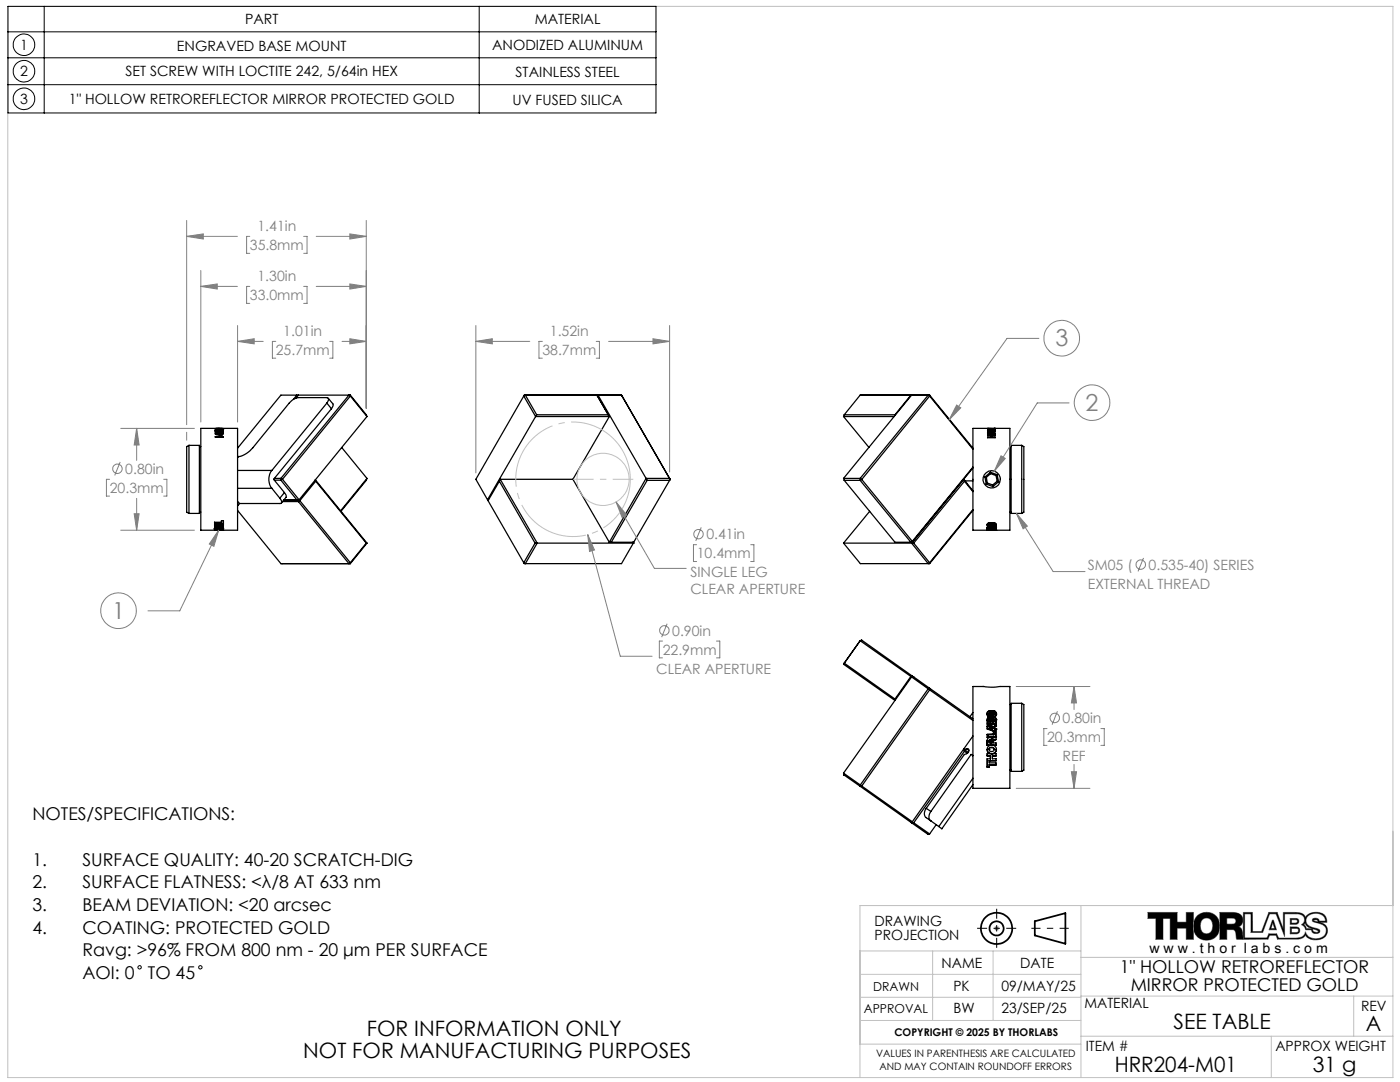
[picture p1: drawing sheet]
<svg xmlns="http://www.w3.org/2000/svg" width="279mm" height="216mm" viewBox="0 0 279 216" stroke-linecap="round" stroke-linejoin="round" font-family="sans-serif">
<g fill="none" stroke="#000" stroke-width=".25">
<path d="M59.2 78.8l-.6 .9M59.5 78.8l-.4 .6M65.5 79.5l1 1.1v.4l-.4 .6M69.9 78.8h-13.8l-8.7 10.6M69.9 79l-13.5 16.6M69.9 79l-.3-.2-13.5 16.7M69.9 79l3.3 4.1M69.9 78.8v.2M69.9 78.8l3.2 4 .1 .3M104.5 79l2.4 4.1M104.5 79l.3-.2 2.3 4M104.5 79l-9.5 16.6 2.3 4.1"/>
<path d="M119.1 78.8h-14.5l-.1 .2M119.1 78.8l2.5 4.3M119.1 78.8l.1 .2 .1-.2M119.3 78.8h.1M119.3 78.8h4.7M119.3 78.8l9.6 16.7M124 78.8l9.7 16.9M124 78.8l.1 .2M181.9 78.9l-.1-.1-3.2 4M181.9 78.8l-13.6 16.7M185.5 78.8h-13.8l-3.2 4M185.5 79l-.3-.2-13.5 16.7"/>
<path d="M185.5 79l-13.5 16.7M185.5 79l8.7 10.6M185.5 78.8v.2M185.5 78.8l8.7 10.6M37.7 88.9v13.5M37.7 88.9l-.4 .2v13.1l.4 .2M37.7 88.9h2.1v13.5h-2.1M39.8 89.1h.3M43 85.5v.1M43 85.5h.4M43.1 86.4l-.1 .2M43.1 86.4h.1"/>
<path d="M43.1 86.5l.6 .2M43.1 86.5l.3-.1 .9 .1M43.2 86h.3M43.2 86h.1M43.4 85.6h.2v.2h-.2v-.2M43.4 85.5v.1M43.4 85.7h.2M43.5 86l1 .1M43.5 86h.1M43.6 85.6h.1M43.6 85.5h-.2M43.6 85.5h.1"/>
<path d="M43.6 85.5l.9 .1M43.6 85.5v.1M43.6 85.5h.5M43.7 86.4h-.6M43.7 86.4l.8 .1a1.24 1.24 0 0 1-1.5 0l.1-.1M43.7 86.4l.8 .2M43.7 86.4h.1M43.7 86.7h.1M44.1 85.5v.1M44.1 87l.4 .2h-1.5v-.1h1.2M44.1 87h.1M44.1 87h-.1l.2 .1"/>
<path d="M44.2 87.1h.1M44.3 85.9l-1.3-.1h1.5l-1.3 .2M44.3 85.9l-1.3 .1 1.3 .2M44.3 86.2h.1M44.3 85.9h.1M44.3 85.5h-1.2h1.2M44.3 86.5l-.6 .2M44.5 85.6h.1M44.5 86.1v.2h-1.5l1.3-.1M47.4 91l.2 .1M47.4 97.4h6.9M47.4 93.9h6.9"/>
<path d="M47.6 91.1l-.2 .2M54.3 93.9a2.91 2.91 0 0 0 0 3.5M54.3 97.4l1.5 2M54.8 95.5h1.3M54.8 95.8h1.3M55.8 99.4l.4 .6v.3l-.2 .2h-8.2M56.1 95.5v.3M56.1 95.5l.3 .1M56.1 95.8l3.1 3.9M56.4 95.6l-.3 .2M56.4 95.6l3.3 4.1M56.7 99.7h3"/>
<path d="M56.8 98.3l.2 .4 .1 .5-.9 1.2M56.8 98.3l-1 1.1M59.8 99.9l10.1 12.4M59.8 99.9l-.3-.2v.4M59.8 99.9l-.3 .2M62.9 95.8l.1 .2M62.9 95.7l10.3 12.7M63 96l-3.2 3.9M63 96l10.1 12.4M65.2 80.4l.4-.7-.4-.4h-5.7a2.83 2.83 0 0 0-1.8 1.1l-7.3 9a4.9 4.9 0 0 1-2.8 1.7M65.2 80.4l.9 1.2M65.2 80.4l-10.9 13.5"/>
<path d="M66.1 81.6l-11.5 14 2.2 2.7M68.2 89.3l5 6.2M73.2 83.1l-13.5 16.6M73.2 95.5l-5.2 6.4M73.2 95.5l-.1 .3-5 6.2M97.3 99.7h.2M99.7 96l7.1 12.4M99.7 96l-2.3 3.9 7.1 12.4M99.8 95.6l7.4 12.8-2.4 4.1-.3-.2M99.8 95.6l-.1 .4M99.8 95.6h14.5M106.9 83.1h14.7"/>
<path d="M106.9 83.1l-9.6 16.6M107.1 82.8h14.3l.2 .3M107.1 82.8l-.2 .3M121.6 83.1l-7.3 12.5 7.3 12.6M128.9 95.5h4.7M128.9 95.5l.3 .3M128.9 95.5l-7.3 12.7M129.2 95.8h4.4M129.2 95.8l-7.2 12.4M133.6 95.8l-7.1 12.4h-4.9M133.6 95.5v.3M133.6 95.5l.1 .2"/>
<path d="M133.7 95.7l-.1 .1M168.3 83.1h10.2M168.3 83.1l5.1 6.2M168.3 95.5h3.4M168.3 95.5l.2 .3M168.5 82.8l-.2 .3M168.5 82.8h10.1M168.5 95.8h3.2M168.5 95.8l10.1 12.4h3.5v-.2M171.7 95.5l.3 .2M171.7 95.5v.3M171.7 95.8l10.1 12.4 .3-.2"/>
<path d="M172 95.7l-.3 .1M172 95.7l10.1 12.3M178.6 82.8v.1M192.5 96l-10.1 12.4M192.5 96l-.2-.4 1.9 2.3M192.5 96l1.7 2.1M192.5 96h1.7M194.2 93.2l-12.1 14.8M194.2 93.4l-12.3 15 3.3 4.1 .3-.2M196.6 95.2l.2 1.4M196.6 95.2h.2M196.8 96.6l1.4 .5"/>
<path d="M196.8 95.2l.2 1.2M197 96.4l-.2 .2M197 96.4l1.1 .4M197.1 85.5h-2.9v20.3h7.3v-20.3h-2.9M197.1 85.8v.2h1.5l-.7-.1M197.1 85.6l.4 .1M197.1 85.5h.2M197.1 85.5h.8M197.3 85.6l.2 .1M197.3 86.5v-.1a.26 .26 0 0 1 .2-.2 .26 .26 0 0 1 .3 .1v.2M197.3 85.9h.1M197.3 85.6h.1"/>
<path d="M197.3 85.5h1.2zM197.3 86.5h.5M197.3 85.9h.5M197.5 86.1l.4 .2M197.5 86.1l-.4 .1v.4h1.5v-.1h-.7M197.5 85.7l.4 .1M197.5 85.7l-.4 .1M197.5 85.5l.7 .1M197.5 85.5l-.4 .1M197.5 85.5l-.2 .1M197.5 85.5l1.1 .2M197.5 86.1l-.4 .2"/>
<path d="M197.5 86.1h.1M197.5 85.7l.2 .1 .1 .1M197.5 85.7l-.2 .1v.1M197.5 85.5h.1M197.5 85.7h.1M197.7 94.2v.3M197.7 94.2l1.3 .5M197.7 94.2l-1.1 1M197.7 94.5l1.1 .4M197.7 94.5l-.9 .7M197.7 87.2v-.3h-.6v-.2h1.5v.2h-.7v.3M197.7 87.2h-.6v.1h1.5v-.1h-.7"/>
<path d="M197.7 87.2h.1M197.8 85.9h.1M197.9 85.5h.7h-.1M197.9 87.2h.1M197.9 86.3h.1M197.9 85.8h.1M197.9 85.8v.1M197.9 85.9h.1M197.9 86.5h.7M198 86.2h.1M198 85.8h.1M198 86.2l-.1 .1"/>
<path d="M198 85.8h-.1M198.1 96.8l.1 .3M198.2 85.6h.1M198.2 85.6h.2M198.2 86.1h.4l-.6 .2-.1 .2M198.2 85.7h.1M198.2 86.1l-.2 .1M198.2 85.7l-.2 .1M198.2 86.1v.1M198.4 85.6h.1M198.6 85.7l-.7 .1M198.6 85.5h-.2l.2 .1"/>
<path d="M198.6 85.7h-.4M198.8 94.9l.2 1.1M199 96l-.9 .8M199 96l.3 .1M199 94.7l-.2 .2M199 94.7l.3 1.4M199.3 96.1l-1.1 1M201.5 89.1h.3M203.9 88.9v13.5M203.9 88.9l.4 .2v13.1l-.4 .2M203.9 88.9h-2.1v13.5h2.1M39.8 102.2h.3"/>
<path d="M42.8 105.8h-2.7v-20.3h7.3v20.3h-4.5M42.8 104.4v-.2h1.4v-.3h.4v1h-.6M42.8 105.8h.7M42.8 105.8h.1M42.8 104.4h.1M42.8 104.9h.1M42.8 105.3h.1M42.8 104.9h.8M42.8 104.4h1.4M42.8 105.7l.7 .1M42.9 105.8h.1M43.2 105.5h.1"/>
<path d="M43.2 105.5l.3 .1 .7-.1M43.2 105.8h.4M43.2 105.8h.1M43.3 105.8h.3M43.5 105.8l-.7-.1h1.8v.1h-.5M43.6 104.9h.1M43.6 104.9v.2h-.8v.2M43.6 105.8h.1M43.6 105.8h.5M43.6 105.8h.4M43.7 105.3h.6l.3 .2-.9 .2M43.7 105.3h.1"/>
<path d="M43.7 105.3l-.9 .2 .9 .2M43.7 105.7h.1M43.7 105.4l.5 .1M43.7 105.4l-.5 .1M43.7 105.4h.1M43.8 105.7l.4 .1zM43.8 105.8h.4M44 104.9h.1M44 104.9v.2h.6v.2h-1.8M44.1 105.8h.1M44.2 104.4h.1M44.2 104.7h.1"/>
<path d="M44.2 104.4v.3M44.2 104.7h-1.4v.2M44.2 105.5h.1M44.6 105.8h-.5M47.4 101.8l8.7 10.7h13.8M47.4 100l.4 .5M47.4 100.8l.1 .1M47.5 100.9h-.1M47.8 100.5l-.3 .4M56.4 100.1h3.1M59.5 100.1l10.1 12.4 .3-.2M69.9 112.3v.2"/>
<path d="M73.1 108.4h.1M73.1 108.4l-3.2 3.9M73.2 108.4l-3.3 4.1M106.8 108.4h19.6M106.8 108.4l-2.3 3.9M126.3 108.2l.1 .2M126.4 108.4h.1M126.4 108.4l-2.4 4.1h-19.4l-.1-.2M168.3 108.4h14.1M168.3 108.4l3.4 4.1h13.8M173.6 102l-5.3 6.4M182.4 108.4l3.1 3.9"/>
<path d="M185.5 112.3v.2M194.2 101.7l-8.7 10.6M194.2 101.8l-8.7 10.7M197 105.8h.1M197 104.7l.3 .3M197 105.7h.1M197 105.7l1.3 .1M197 105.7h.5M197 105.4h1.6l-1.5 .2M197.1 105.8h.1M197.1 105.6v.1M197.3 105l-.2 .1-.1 .4h1.1"/>
<path d="M197.3 105h.1M197.4 104.7l.1 .1M197.4 105.2h.3v.1h-.4zM197.4 105.2v.1M197.5 104.7h.1M197.5 105l.3 .1M197.5 105l-.4 .1v.3M197.5 105l-.4 .2M197.5 105.6h.6zM197.5 105.6h.1M197.5 105h.1M197.5 104.8h.1"/>
<path d="M197.6 104.6h.1M197.6 104.6l-.1 .1M197.6 105.2h-.2M197.6 105.2h.1M197.6 104.4l-.4 .1-.1 .2M197.6 104.4h-.3l-.2 .3M197.6 104.4v.2l-.2 .1M197.7 104.6a.72 .72 0 0 1 1.1 .1M197.7 104.6h.1M197.7 104.6v-.3l-.3 .1a.32 .32 0 0 0-.4 .2 .32 .32 0 0 0 .3 .4M197.7 105h.1M197.7 105.2v.1"/>
<path d="M197.7 105.6h.1M197.7 104.6l-.2 .2M197.8 105.1h.1M197.9 105.2l.4-.1 .1 .2h-.5zM198 105.2h.1M198 105.2v.1M198 104.8l-.3 .2M198 104.8h.1M198 105.6h-.3M198 105.6h.1M198.1 104.8h.1M198.1 105h-.4"/>
<path d="M198.1 105h.1M198.1 104.8v.2M198.1 104.8h-.1M198.1 105.5l-1.1 .1v.1M198.1 105.4v.1M198.2 105l-.4 .1M198.2 104.8h.1M198.2 105.1l-.2 .1M198.2 105.1l.1 .1M198.2 105.2h-.2M198.2 105.2h.1M198.2 104.8v.2"/>
<path d="M198.2 105.1v.1M198.2 104.4h.3l.3 .3M198.2 104.4l-.5 .2M198.2 104.4l.4 .1 .2 .2M198.2 104.4h.1M198.3 104.6h.1M198.3 104.6l-.2 .2M198.3 104.6v.2h-.2M198.3 105.7h.1M198.3 105.8h.1M198.3 105.7v.1M198.3 105.2h.1"/>
<path d="M198.3 105.2v.1M198.3 105l.4 .2M198.4 104.7l-.2 .1M198.4 104.7l-.2-.1a.67 .67 0 0 1-1.1 .1M198.4 105.7h.1M198.4 105.4l-1.3 .2M198.4 105.7h.3M198.5 105l.3 .2v.4h-.3l.3 .1-.1 .1M198.5 105h.1M198.7 105.2h.1M198.7 105.7h.1M198.7 105.8h.1"/>
<path d="M198.7 105.2v.4l-.3 .1M198.7 105.7v.1M198.8 104.7l-.5 .3 .4 .2M198.8 104.7l-.3 .3M201.5 102.2h.3M168.3 132.5l10.3 7.3M168.3 132.5l.2-.2 10.1 7.2M171.7 127.8h.1M171.7 127.8l-3.4 4.7M171.7 127.8l10.1 7.2M171.7 127.8l.3-.1 10.1 7.2M178.6 139.5l.1 .2"/>
<path d="M181.8 135l-3.2 4.5M181.8 135l.1 .1M181.9 135.1l-13.6 19.2M181.9 135.1l3.3 2.3M181.9 135.1h.5M182.1 134.9v.2M182.1 134.9l-.3 .1M182.1 134.9l.3 .2M182.4 135.1l3.1 2.2M185.2 137.4l-13.5 19.2M185.2 137.4l.3 .3M185.5 137.3v.4"/>
<path d="M185.5 137.3l8.7 6.1M185.5 137.7l-13.5 19.1M185.5 137.3l-.3 .1M185.5 137.7l8.7 6.1M194.2 137l3.5 .1 3.8-.1v20.3h-7.3zM168.3 154.3l3.4 2.3M168.3 154.3l.2 .4M168.4 154.5l-.1 .1 .2 .1M168.5 154.7l3.2 2.2M171.7 156.6v.3M171.7 156.6l.3 .2M171.7 156.9l10.1 7.2"/>
<path d="M172 156.8l-.3 .1M172 156.8l10.1 7.2M192.5 149.9l-10.1 14.3M192.5 149.9l-.2-.4 1 .6M192.5 149.9l.5 .4M192.9 149.4a.49 .49 0 0 1 .5 .5 .49 .49 0 0 1-.5 .5l-.5 .2-7.5 10.7M192.9 149.4l-.5 .2M192.9 149.4l.5 .3M194.1 150.8l-.3-.3-8 11.4M194.1 150.8h.1M194.2 156.6l-6.2 8.8-.6-.5M194.2 146.9l-12.1 17.1"/>
<path d="M194.2 142.2l-.6 .8M194.2 150.7l-.1 .1M194.2 155.3l-6.8 9.6M197 148.7h.1M197 147.8h.1M197 143.8h.1M197 143.8v.7h1.1M197 147.8v.9M197 151.4v1.7M197 153.1h.1M197.1 142.5l.1-.4 .4-.2v.4h-.2v.3h.2a.58 .58 0 0 1 .5-.7 .58 .58 0 0 1 .7 .6M197.1 142.5l.1 .5 .4 .1"/>
<path d="M197.1 142.5h.1M197.1 147h.1M197.1 146.6h.1M197.1 145.4h.1M197.1 144.4h.1M197.1 143.7h.1M197.1 143.7v.7M197.1 144.4h1.5l-1.5 .6v.4M197.1 146.6v.4M197.1 147h1.6M197.1 145.4l1.2 .4M197.3 143.1l-.2 .3-.1 .4"/>
<path d="M197.3 143.1h.1M197.4 143.6a.29 .29 0 0 1 .4 .1 .29 .29 0 0 1-.1 .3h-.4zM197.4 147.8h.1M197.4 149.5a.54 .54 0 0 0 .5 .5 .54 .54 0 0 0 .5-.5M197.4 149.5h.1M197.4 147.8v.4h.4M197.4 151.8h1.4v-.4h-.8v-.6h.8v-.4h-1.8v.4h.7v.6h-.7v1.7M197.4 151.8h.1M197.4 151.8v.4h1.4v.4h-1.4v.5h-.4M197.4 144a.16 .16 0 0 1 0-.3 .16 .16 0 0 1 .3 0v.3M197.4 144h.1M197.4 144h.3"/>
<path d="M197.5 142.5h.1M197.5 145.1l.6-.1v.4zM197.5 142.5v.1M197.5 142.6h.1M197.6 147.6l-.2 .2M197.6 147.6l.2 .2M197.6 147.6h.1M197.6 143.5l-.3 .2M197.6 143.5l.1 .2M197.6 143.5h.1M197.6 143.1h.1M197.6 142.4l-.1 .2"/>
<path d="M197.6 142.4l-.1 .1M197.6 142.4h.1M197.7 142.3h.1M197.7 142.3v-.4a.67 .67 0 0 0-.7 .4 .67 .67 0 0 0 .3 .8M197.7 143.1l.1 .1M197.7 145.2h.1M197.7 145.2l.3-.1v.2M197.7 144h.1M197.7 143.1h.1M197.7 145.2l.3 .1M197.8 147.8h.1M197.8 148.2h.1"/>
<path d="M197.8 147.8v.4M197.8 143.2h.1M197.9 148.7a.85 .85 0 0 0-.9 .8 .85 .85 0 0 0 .9 .9M197.9 150.4h.1M197.9 148.7a.85 .85 0 0 1 1 .8 .85 .85 0 0 1-1 .9M197.9 149.2h.4l.1 .3M197.9 149.2h-.4l-.1 .3M197.9 148.7h.1M197.9 149.2h.1M197.9 147.4a.51 .51 0 0 0-.6-.2 .51 .51 0 0 0-.3 .6M197.9 147.4h.1M198 142.7l-.2 .3-.2 .1"/>
<path d="M198 143.5a.37 .37 0 0 1 .4 .1 .37 .37 0 0 1 0 .4h-.5zM198 144a.23 .23 0 0 1 0-.3 .23 .23 0 0 1 .3-.1v.4M198 144h.1M198 142.7h.1M198 144h.3M198 145.3h.1M198.1 143.1l-.3 .1M198.1 143.1h.1M198.1 142.7l-.4 .4M198.1 142.7h.1M198.1 142.7v.4M198.1 144.5h.1"/>
<path d="M198.1 144.5l-1.1 .4v.6l1.3 .4v.6M198.1 144.5l-1.1 .4M198.2 142.7v.4l-.4 .3a.4 .4 0 0 0-.5-.2 .4 .4 0 0 0-.2 .5M198.2 147.9h.1M198.2 143.5h.1M198.2 142.7h.1M198.2 147.9v.3h.6v.5h-1.8M198.2 141.8h.2a.74 .74 0 0 1 .1 1.3M198.2 141.8l-.4 .1-.1 .4M198.2 142.2l.2 .3M198.2 142.2l-.2 .5M198.2 141.8l.5 .2 .1 .5"/>
<path d="M198.2 142.2h.1M198.2 141.8h.1M198.3 146.5h-1.3v.6h1.7l-.6 .1-.2 .2M198.3 146.5h.1M198.3 142.6l-.2 .1M198.3 144h.1M198.3 142.5l-.2 .2M198.3 142.5l-.1-.2-.1 .4M198.3 142.5v.1M198.3 145.8h.1M198.3 145.8v.8h-1.2M198.3 142.4v.2"/>
<path d="M198.4 142.5l-.2 .2M198.4 149.5h.1M198.5 147.6l-.3 .1v.2M198.5 143.1l.3 .5M198.5 147.6h.1M198.5 145.4h.1M198.5 145h.1M198.5 143.1h.1M198.5 145v.4M198.5 145.4l.3 .1M198.7 147h.1M198.7 144.8h.1"/>
<path d="M198.7 144.8l-.3 .1v.6l.3 .1v1.4M198.8 142.5l-.2 .5-.3 .1 .4 .4v1.3M198.8 142.5h.1M198.8 145.5v2.1h-.3M198.8 145.5h.1M198.8 143.6h.1M198.8 143.6v1.3l-.3 .1M201.5 153.7h.3M201.5 140.6h.3M203.9 140.3v13.6M203.9 140.3h-2.1v13.6h2.1M203.9 140.3l.4 .3v13.1l-.4 .2"/>
<path d="M181.8 164.1l.1 .1M181.9 164.2h.5M181.9 164.2l3.3 2.3 .3-.1M182.1 164l-.2 .2M182.1 164l-.3 .1M182.4 164.2l3.1 2.2M184.9 161.3a1.31 1.31 0 0 0 0 1.9l.9 .6M184.9 161.3l.9 .6M185.8 161.9a1.3 1.3 0 0 0 0 1.9M185.8 163.8l1.6 1.1M186.8 164.6l-1.3 1.8"/>
<circle cx="197.9" cy="95.7" r="1.73"/>
</g>
<g fill="none" stroke="#000" stroke-width=".35">
<path d="M206.5 183.8l6.1-1.6v6.1l-6.1-1.6z"/>
<circle cx="198.9" cy="185.2" r="3.1"/>
<circle cx="198.9" cy="185.2" r="1.4"/>
</g>
<g fill="none" stroke="#808080" stroke-width=".2">
<path d="M37.3 47.2l3.3-.5v1zM37.3 47.2h10.1M37.3 44v40.7M40.1 57.2l3.3-.5v1zM40.1 57.2h7.3M40.1 54v30.2M49.8 47.2h-.6v3.4h.6M49.8 57.2h-.6v3.3h.6M60.6 47.2h.7v3.4h-.7M60.6 57.2h.7v3.3h-.7M63.1 47.2h10M63.1 57.2h10"/>
<path d="M69.8 46.7l3.3 .5-3.3 .5zM69.8 56.7l3.3 .5-3.3 .5zM73.1 44v37.5M47.4 68.1l3.3-.5v1zM47.4 68.1h5.1M47.4 64.9v19.3M55 68.1h-.6v3.4h.6M65.8 68.1h.6v3.4h-.6M68.3 68.1h4.8M69.8 67.6l3.3 .5-3.3 .5zM95 68.1l3.2-.5v1zM95 68.1h10.7"/>
<path d="M95 64.9v29.5M108.2 68.1h-.6v3.4h.6M119 68.1h.6v3.4h-.6M121.5 68.1h12.1M130.3 67.6l3.3 .5-3.3 .5zM133.6 64.9v29.3M207.3 67.5h-6.3l-11.6 16.3M21.9 95.6h-.7v3.4h.7M24 92.2l-1.1 2.7M24.1 85.5h14.7M27.3 85.5l.5 3.3h-1zM27.3 85.5v6.4"/>
<path d="M27.3 99.4v6.4M32.7 95.6h.6v3.4h-.6M37.3 86.3v1.5M190.9 80.8l.8 .6-2.3 2.4zM199.8 90.9l.8 .6-2.2 2.5zM213.4 80.4h-6.4l-8.6 13.6M24.1 105.8h14.7M26.8 102.5h1l-.5 3.3zM43.6 105.8l-.9 3.2-.9-.5zM43.6 105.8l-7.7 16.1h-6.4M117.3 106.7l1.3 3-.9 .3zM117.3 106.7l6.5 24.3h6.3"/>
<path d="M122.9 100.2l2.2 2.6-.9 .5zM122.9 100.2l7.7 13.2h6.3M139 108.7h-.6v3.3h.6M139.9 105.2l-1 2.7M149.8 108.7h.7v3.3h-.7M202.8 102.4l2.2 2.6-.8 .5zM202.8 102.4l7.4 11.7h6.3M228.2 111.3l-1.1 2.7M132.2 127.9h-.6v3.4h.6M133.1 124.5l-1.1 2.6M143 127.9h.7v3.4h-.7M202.8 137h14.7"/>
<path d="M214.3 137l.5 3.3h-1zM214.3 137v4.6M202.8 157.3h14.7M209 145.4h-.7v3.3h.7M211 141.9l-1 2.7M213.8 154h1l-.5 3.3zM214.3 152.5v4.8M219.7 145.4h.7v3.3h-.7M198.4 185.2h1M198.5 184.9l.7 .7M198.9 184.7v1M199.2 184.9l-.7 .7"/>
<path d="M229.1 182.1h5.8v1.9h1.8v-1.9h1.5v5.3h-1.5v-2.2h-1.8v2.2h-1.4v-4.1h-1.4v4.1h-1.4v-4.1h-1.6zM239 182.7a2.7 2.7 0 0 1 3.3-.2 2.7 2.7 0 0 1 1 3.1 2.65 2.65 0 0 1-3.2 1.9 2.65 2.65 0 0 1-1.9-3.3l.2-.6zM240 183.4a1.28 1.28 0 0 1 1.5 0 1.28 1.28 0 0 1 .5 1.3 1.27 1.27 0 0 1-.6 1.5 1.27 1.27 0 0 1-1.5-.3 2.15 2.15 0 0 1 .1-2.5zM244.8 183.2h1.2a.61 .61 0 0 1 .7 .6 .61 .61 0 0 1-.7 .6h-1.2zM247.2 184.9a1.46 1.46 0 0 0 .8-1.6 1.46 1.46 0 0 0-1.3-1.2h-3.2v5.3h1.3v-1.9h1.3a1.71 1.71 0 0 1 .6 1.7l.1 .2h1.3M247.2 184.9a2.41 2.41 0 0 1 .9 2.2v.3M247.2 184.9h.1M248.4 182.4h1.3v3.7h2.3l1.4-3.7h1.3l1.7 4.4v-4.4h2.2a1.26 1.26 0 0 1 1.4 .3 1.26 1.26 0 0 1 .1 1.5l-.4 .3a1.2 1.2 0 0 1 .9 1h1.2a.86 .86 0 0 0 .7 .8 .86 .86 0 0 0 .9-.5l-.1-.3a5.9 5.9 0 0 1-2.5-1.2 1.4 1.4 0 0 1 1.3-2 1.84 1.84 0 0 1 2.4 1.5h-1.2a.73 .73 0 0 0-.6-.6 .73 .73 0 0 0-.8 .4l.1 .3a5.7 5.7 0 0 1 2.5 1.1 1.59 1.59 0 0 1-1.5 2.3 2.11 2.11 0 0 1-2.5-1.4 1.54 1.54 0 0 1-1.8 1.3h-3.5l-.4-.9h-1.6l-.3 .8h-4.5zM253.9 183.6h.2l.6 1.9h-1.4zM254 184.1l.4 1.2h-.8zM257.5 183.3h1.1a.58 .58 0 0 1 .6 .6 .58 .58 0 0 1-.6 .5h-1.1zM257.5 185h1.2a.69 .69 0 0 1 .7 .6 .69 .69 0 0 1-.7 .7h-1.2z"/>
<path d="M257.7 183.5l1.1 .1 .1 .4-.4 .2h-.8zM257.7 185.2h1a.43 .43 0 0 1 .5 .5 .43 .43 0 0 1-.5 .4h-1zM260.5 184.1a1.57 1.57 0 0 0 1.4 1.2h-1.2l-.5-.8zM262 185.3l1.1 .5a.61 .61 0 0 1-.7 .3 .61 .61 0 0 1-.4-.6zM262.1 183.6a.52 .52 0 0 1 .9 .4zM263.3 184h.1M263.3 184h1.5a1.84 1.84 0 0 0-2.2-2 2.32 2.32 0 0 0-2.1 1.1 1.76 1.76 0 0 0-2.1-1h-2.3v3.3l-1.2-3.3h-1.7l-1.4 3.8h-1.8l-.1-3.8h-1.8v5.3M263.3 184a1.72 1.72 0 0 1 1.6 1.8 1.72 1.72 0 0 1-1.6 1.7 2.53 2.53 0 0 1-2.8-1 1.59 1.59 0 0 1-1.6 .9h-3.9l-.3-.8h-1.3l-.4 .8h-4.9"/>
<circle cx="211.9" cy="67.5" r="3.6"/>
<circle cx="23.4" cy="93.5" r=".94"/>
<circle cx="217.9" cy="80.4" r="3.6"/>
<circle cx="139.4" cy="106.6" r=".94"/>
<circle cx="227.7" cy="112.7" r=".94"/>
<circle cx="23.6" cy="121.8" r="3.6"/>
<circle cx="132.6" cy="125.8" r=".94"/>
<circle cx="210.5" cy="143.3" r=".95"/>
</g>
<path d="M205.8 185.2h7.5" fill="none" stroke="#000" stroke-width=".2" stroke-dasharray="15.2 1.3 1.3 1.3" stroke-dashoffset="13.4" stroke-linecap="butt"/>
<path d="M195 185.2h7.8M198.9 181.3v7.8" fill="none" stroke="#000" stroke-width=".2" stroke-dasharray="15.2 1.3 1.3 1.3" stroke-dashoffset="13.2" stroke-linecap="butt"/>
<g fill="none" stroke="#c0c0c0" stroke-width=".2">
<path d="M1.6 1.3h276.4v213.7h-276.4zM171.6 189.8h44.1M171.6 199h44.1M171.6 194.4h44.1M186.1 189.8v13.8M198.2 189.8v13.8M215.7 198.8h62.3M215.7 180.7v34.3M215.7 191h62.3M270.2 198.8v8M278 180.7h-106.4v34.3M171.6 203.6h44.1"/>
<path d="M171.6 208.4h44.1M215.7 206.8h62.3M253.7 206.8v8.2"/>
<circle cx="120.4" cy="95.7" r="5.2"/>
</g>
<path d="M240 183.5a1.27 1.27 0 0 1 1.5-.2 1.27 1.27 0 0 1 .5 1.4 1.28 1.28 0 0 1-.6 1.5 1.28 1.28 0 0 1-1.5-.3 2.12 2.12 0 0 1 .1-2.4zM239 182.7a2.83 2.83 0 0 0-.6 3.4 2.83 2.83 0 0 0 3.2 1.4 2.79 2.79 0 0 0 1.7-3.7 2.79 2.79 0 0 0-3.7-1.5zM229.1 182.1h5.8v1.9h1.8v-1.9h1.5v5.3h-1.5v-2.2h-1.8v2.2h-1.4v-4.1h-1.4v4.1h-1.4v-4.1h-1.6zM243.5 182.1h2.7a1.53 1.53 0 0 1 1.7 .9 1.53 1.53 0 0 1-.7 1.9l.5 .4 .2 .3 .2 1.8h-1.3l-.2-1.4-.2-.4-.3-.1h-1.3v1.9h-1.3zM244.8 183.2v1.2h1.4l.4-.3 .1-.4-.3-.4zM262.1 183.6h.5a.24 .24 0 0 1 .3 0 .24 .24 0 0 1 0 .3l-.6-.1zM260.5 184.1a1.57 1.57 0 0 0 1.4 1.2h-1.2l-.2-.5a.4 .4 0 0 1 0-.7zM248.1 182.1v5.3h4.9l.4-.8h1.3l.3 .8h3.9a1.64 1.64 0 0 0 1.6-.9 2.71 2.71 0 0 0 3.7 .6 1.66 1.66 0 0 0 .7-1.9 1.66 1.66 0 0 0-1.6-1.2h1.5a1.88 1.88 0 0 0-2.4-2 2.15 2.15 0 0 0-1.9 1.1v-.2a1.84 1.84 0 0 0-2.1-.8h-2.3v3.3l-1.2-3.3h-1.7l-1.4 3.8h-1.8l-.1-3.8zM248.4 182.4h1.3v3.7h2.3l1.4-3.7h1.3l1.7 4.4v-4.4h2.2a1.32 1.32 0 0 1 1.7 1.3l-.1 .4-.5 .4 .2 .1a1.14 1.14 0 0 1 .7 .9h1.2v.4a.85 .85 0 0 0 .9 .4 .85 .85 0 0 0 .7-.6l-.2-.3-.6-.2a2.02 2.02 0 0 1-1.9-1.3 1.53 1.53 0 0 1 1.7-1.7 1.7 1.7 0 0 1 2.1 1.6h-1.2l-.2-.4-.5-.2-.5 .1-.2 .2a.43 .43 0 0 0 .1 .4 .43 .43 0 0 0 .5 .1l.3 .1a1.75 1.75 0 0 1 1.9 1.5 1.83 1.83 0 0 1-2.4 1.7 1.75 1.75 0 0 1-1.8-1.4 1.54 1.54 0 0 1-1.8 1.3h-3.5l-.4-.9h-1.6l-.3 .8h-4.5zM262 185.3l.6 .2a.34 .34 0 0 1 .4 .5l-.4 .1-.4-.2-.2-.2zM253.9 183.6l-.6 1.9h1.4l-.6-1.9zM254 184.1l.4 1.2h-.8zM257.5 183.3h1.4l.3 .3v.5l-.5 .3h-1.2zM257.7 183.5v.7h1l.2-.3-.1-.3zM257.5 185h1.6l.3 .5-.1 .6-.5 .2h-1.3zM257.7 185.2v.9h1.1l.4-.3v-.3l-.3-.3z" fill-rule="evenodd" fill="#000"/>
<g fill="none" stroke="#000" stroke-width=".2">
<path d="M1.6 1.3h129.3v21.2h-129.3zM1.6 6.3h129.3M1.6 11.5h129.3M1.6 16.9h129.3M8.8 1.3v21.2M95.6 1.3v21.2"/>
<circle cx="4.8" cy="14.2" r="2.16"/>
<circle cx="4.8" cy="19.7" r="2.16"/>
<circle cx="4.8" cy="8.9" r="2.15"/>
<circle cx="27.9" cy="193" r=".33"/>
<circle cx="40" cy="193" r=".34"/>
</g>
<path d="M125.3 92.3a11.4 11.4 0 0 0-19.1-4.7 11.4 11.4 0 0 0 5 19 11.4 11.4 0 0 0 14.3-13.4l-.2-.9" fill="none" stroke="#c0c0c0" stroke-width=".2" stroke-dasharray="15.2 1.3 1.3 1.3" stroke-dashoffset=".3" stroke-linecap="butt"/>
<path d="M114.4 95.6h12" fill="none" stroke="#c0c0c0" stroke-width=".2" stroke-dasharray="15.2 1.3 1.3 1.3" stroke-dashoffset="11.1" stroke-linecap="butt"/>
<g fill="#808080">
<path d="M202.8 102.4l2.2 2.6-.8 .5zM95 68.1l3.2-.5v1zM130.3 67.6l3.3 .5-3.3 .5zM26.8 102.5h1l-.5 3.3zM27.3 85.5l.5 3.3h-1zM37.3 47.2l3.3-.5v1zM69.8 46.7l3.3 .5-3.3 .5zM69.8 56.7l3.3 .5-3.3 .5zM40.1 57.2l3.3-.5v1zM47.4 68.1l3.3-.5v1zM69.8 67.6l3.3 .5-3.3 .5zM213.8 154h1l-.5 3.3zM214.3 137l.5 3.3h-1z"/>
<path d="M199.8 90.9l.8 .6-2.2 2.5zM190.9 80.8l.8 .6-2.3 2.4zM43.6 105.8l-.9 3.2-.9-.5z"/>
<path d="M122.9 100.2l1.3 3.1 .9-.5zM117.3 106.7l.4 3.3 .9-.3z"/>
</g>
<g font-size="4.7" fill="#808080">
<text x="210.6" y="69.1">3</text>
<text x="216.7" y="82">2</text>
<text x="22.4" y="123.5">1</text>
</g>
<g font-size="4.2">
<text x="73.2" y="206.8">FOR INFORMATION ONLY</text>
<text x="234.2" y="205.3">SEE TABLE</text>
<text x="272.6" y="205.8">A</text>
<text x="60.5" y="211">NOT FOR MANUFACTURING PURPOSES</text>
<text x="222.5" y="213.9">HRR204-M01</text>
<text x="262" y="213.9">31 g</text>
</g>
<g font-size="3.5">
<text x="6.5" y="163.6">NOTES/SPECIFICATIONS:</text>
<text x="6.5" y="172.7">1.</text>
<text x="16.5" y="172.7">SURFACE QUALITY: 40-20 SCRATCH-DIG</text>
<text x="6.5" y="177.2">2.</text>
<text x="16.5" y="177.2">SURFACE FLATNESS: &lt;λ/8 AT 633 nm</text>
<text x="6.5" y="181.8">3.</text>
<text x="16.5" y="181.8">BEAM DEVIATION: &lt;20 arcsec</text>
<text x="6.5" y="186.3">4.</text>
<text x="16.5" y="186.3">COATING: PROTECTED GOLD</text>
<text x="16.5" y="190.8">Ravg: &gt;96% FROM 800 nm - 20 μm PER SURFACE</text>
<text x="16.5" y="195.3">AOI: 0</text>
<text x="29.5" y="195.3">TO 45</text>
<text x="223.5" y="194.2">1&quot; HOLLOW RETROREFLECTOR</text>
<text x="225.7" y="197.7">MIRROR PROTECTED GOLD</text>
</g>
<g font-size="2.8">
<text x="48.9" y="4.9">PART</text>
<text x="106.7" y="4.9">MATERIAL</text>
<text x="4" y="9.9">1</text>
<text x="35.3" y="10.2">ENGRAVED BASE MOUNT</text>
<text x="98.2" y="10">ANODIZED ALUMINUM</text>
<text x="4" y="15.2">2</text>
<text x="25.1" y="15.3">SET SCREW WITH LOCTITE 242, 5/64in HEX</text>
<text x="102.9" y="15.4">STAINLESS STEEL</text>
<text x="4" y="20.7">3</text>
<text x="13.8" y="20.8">1&quot; HOLLOW RETROREFLECTOR MIRROR PROTECTED GOLD</text>
<text x="102.3" y="20.9">UV FUSED SILICA</text>
<text x="174.5" y="184.8">DRAWING</text>
<text x="174.5" y="187.6">PROJECTION</text>
<text x="229.4" y="190.2">w w w . t h o r l a b s . c o m</text>
<text x="187.9" y="193.2">NAME</text>
<text x="190.3" y="197.7">PK</text>
<text x="199.9" y="197.7">09/MAY/25</text>
<text x="203.6" y="193.2">DATE</text>
<text x="190.3" y="202.2">BW</text>
<text x="199.9" y="202.2">23/SEP/25</text>
<text x="216.4" y="201.2">MATERIAL</text>
<text x="271.6" y="201.8">REV</text>
<text x="216.7" y="209.7">ITEM #</text>
<text x="254.5" y="209.7">APPROX WEIGHT</text>
</g>
<g font-size="2.8" fill="#808080">
<text x="51.4" y="46.1">1.41in</text>
<text x="49.9" y="49.9">35.8mm</text>
<text x="49.9" y="59.9">33.0mm</text>
<text x="51.4" y="56.1">1.30in</text>
<text x="55" y="70.8">25.7mm</text>
<text x="56.5" y="67">1.01in</text>
<text x="108.2" y="70.8">38.7mm</text>
<text x="109.7" y="67">1.52in</text>
<text x="25" y="94.6">0.80in</text>
<text x="21.9" y="98.4">20.3mm</text>
<text x="141" y="107.6">0.41in</text>
<text x="139.1" y="111.4">10.4mm</text>
<text x="217.1" y="113.7">SM05 (</text>
<text x="229.2" y="113.7">0.535-40) SERIES</text>
<text x="137.8" y="115.2">SINGLE LEG</text>
<text x="137.8" y="118.6">CLEAR APERTURE</text>
<text x="217.1" y="117.5">EXTERNAL THREAD</text>
<text x="132.3" y="130.6">22.9mm</text>
<text x="134.2" y="126.8">0.90in</text>
<text x="131" y="134.4">CLEAR APERTURE</text>
<text x="209" y="148.1">20.3mm</text>
<text x="212.1" y="144.3">0.80in</text>
<text x="212.1" y="151.9">REF</text>
</g>
<g font-size="2.5">
<text x="174.2" y="197.7">DRAWN</text>
<text x="172.4" y="202.2">APPROVAL</text>
</g>
<text font-size="2.1" x="178.5" y="206.8">COPYRIGHT © 2025 BY THORLABS</text>
<g font-size="2">
<text x="174.8" y="211">VALUES IN PARENTHESIS ARE CALCULATED</text>
<text x="175.5" y="213.5">AND MAY CONTAIN ROUNDOFF ERRORS</text>
</g>
</svg>
